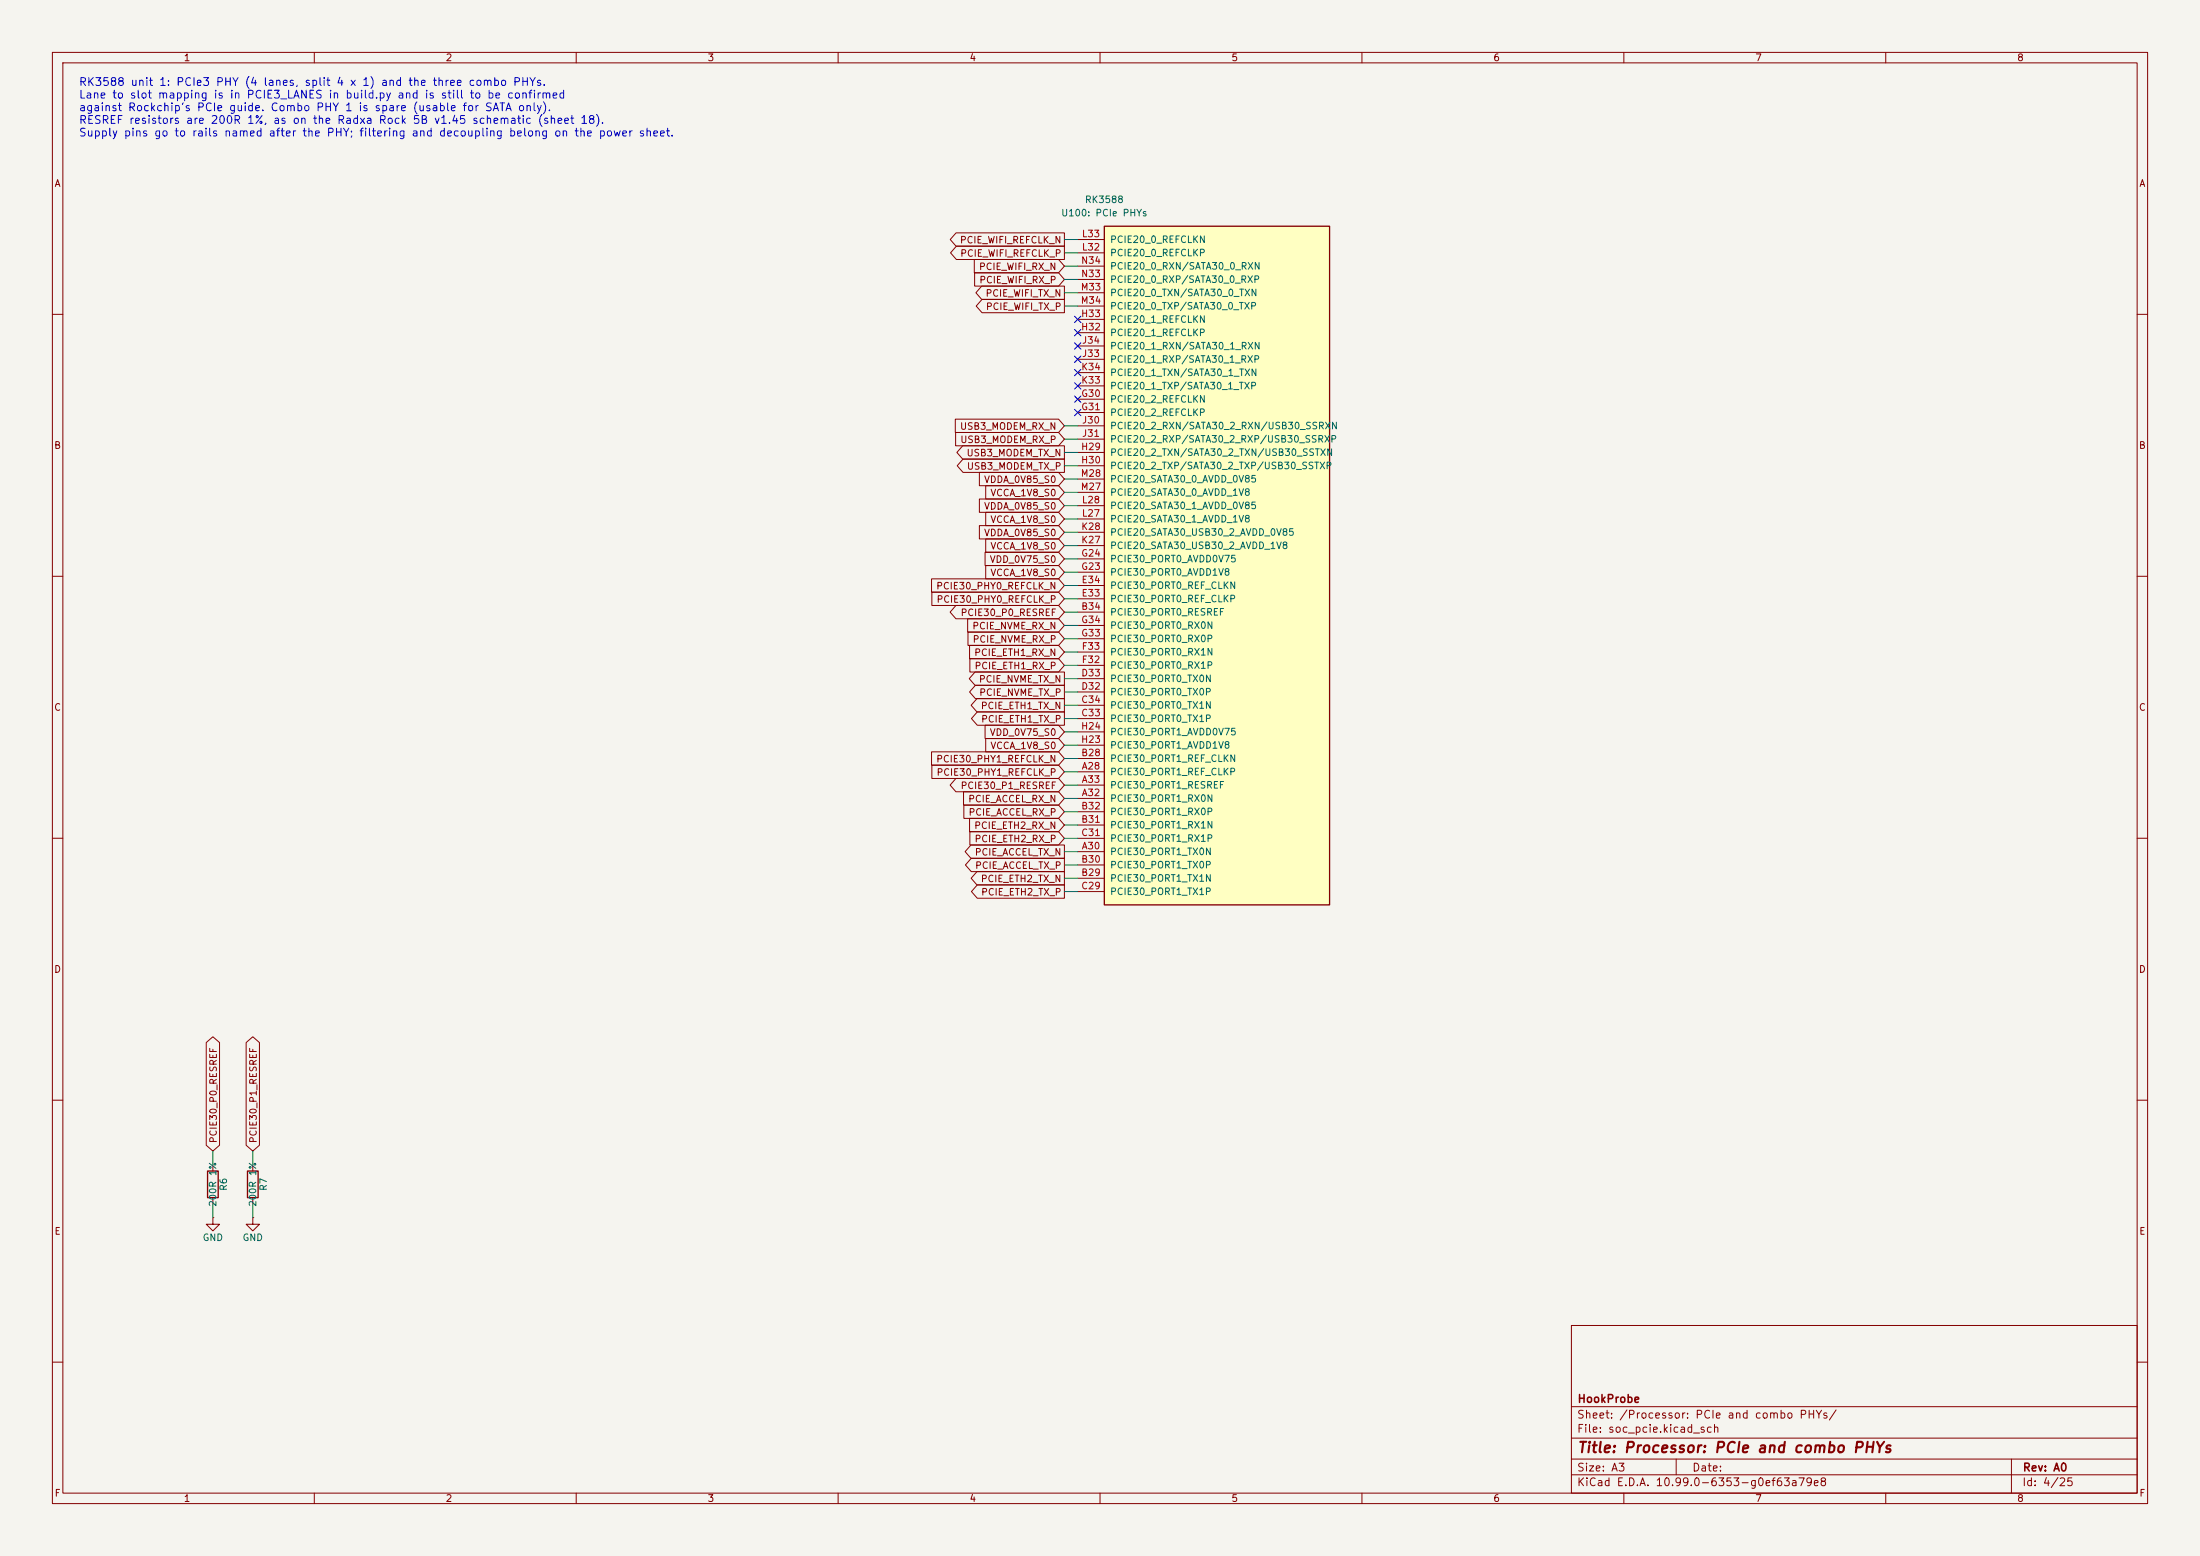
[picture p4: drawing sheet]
<svg xmlns="http://www.w3.org/2000/svg" width="420mm" height="297mm" viewBox="0 0 420 297" stroke-linecap="round" stroke-linejoin="round" font-family="sans-serif">
<path d="M0 0h420v297h-420z" fill="#f5f4ef" stroke="#f5f4ef" stroke-width=".19"/>
<g fill="none" stroke="#840000" stroke-width=".19">
<path d="M10 10h400v277h-400zM12 12h396v273h-396zM60 10v2M110 10v2M160 10v2M210 10v2M260 10v2M310 10v2M360 10v2M10 60h2M408 60h2M10 110h2"/>
<path d="M408 110h2M10 160h2M408 160h2M10 210h2M408 210h2M48.3 232.4v1.3h1.2l-1.2 1.2-1.3-1.2h1.3M48.3 232.4h.1M300 253h108v32h-108zM10 260h2M300 278.5h108M300 274.5h108M300 268.5h108"/>
<path d="M320 278.5v3M384 278.5v6.5M408 260h2M60 285v2M110 285v2M160 285v2M210 285v2M260 285v2M300 281.5h108M310 285v2M360 285v2"/>
</g>
<path d="M210.8 43.2h43v129.5h-43z" fill="#ffffc2"/>
<path d="M210.8 43.2h43v129.5h-43zM39.6 223.5h2.1v5.1h-2.1zM47.2 223.5h2.1v5.1h-2.1z" fill="none" stroke="#840000" stroke-width=".25"/>
<g fill="none" stroke="#840000" stroke-width=".19">
<path d="M182.5 44.4h20.7v2.6h-20.7l-1.1-1.3zM182.6 47h20.6v2.5h-20.6l-1.1-1.2zM186 49.5h16.1l1.1 1.3-1.1 1.3h-16.1zM186.1 52.1h16l1.1 1.2-1.1 1.3h-16zM187.4 54.6h15.8v2.6h-15.8l-1.1-1.3zM187.5 57.1h15.7v2.6h-15.7l-1.1-1.3zM205.7 48.3h5.1M205.7 45.7h5.1M205.7 55.9h5.1M205.7 58.4h5.1M205.7 53.3h5.1M205.7 50.8h5.1"/>
<path d="M205.7 76.2h5.1M205.7 78.7h5.1M205.7 63.5h5.1M205.7 61h5.1M205.7 68.6h5.1M205.7 66h5.1M205.7 73.7h5.1M205.7 71.1h5.1M182.4 80h19.7l1.1 1.3-1.1 1.3h-19.7zM182.4 82.5h19.7l1.1 1.3-1.1 1.3h-19.7zM183.8 85.1h19.4v2.5h-19.4l-1.1-1.2zM183.8 87.6h19.4v2.6h-19.4l-1.1-1.3z"/>
<path d="M187 90.2h15.1l1.1 1.2-1.1 1.3h-15.1zM187 95.2h15.1l1.1 1.3-1.1 1.3h-15.1zM188.2 92.7h13.9l1.1 1.3-1.1 1.3h-13.9zM188.2 97.8h13.9l1.1 1.3-1.1 1.2h-13.9zM205.7 86.4h5.1M205.7 88.9h5.1M205.7 81.3h5.1M205.7 83.8h5.1M205.7 99.1h5.1M205.7 96.5h5.1M205.7 94h5.1M205.7 91.4h5.1"/>
<path d="M177.8 110.5h24.3l1.1 1.3-1.1 1.2h-24.3zM177.9 113h24.2l1.1 1.3-1.1 1.3h-24.2zM182.5 115.6h19.6l1.1 1.2-1.1 1.3h-19.6l-1.1-1.3zM184.7 118.1h17.4l1.1 1.3-1.1 1.3h-17.4zM187 100.3h15.1l1.1 1.3-1.1 1.3h-15.1zM188.1 105.4h14l1.1 1.3-1.1 1.3h-14zM188.2 102.9h13.9l1.1 1.2-1.1 1.3h-13.9zM188.2 107.9h13.9l1.1 1.3-1.1 1.3h-13.9zM205.7 116.8h5.1M205.7 114.3h5.1M205.7 111.8h5.1M205.7 109.2h5.1"/>
<path d="M205.7 106.7h5.1M205.7 119.4h5.1M205.7 104.1h5.1M205.7 101.6h5.1M184.8 120.6h17.3l1.1 1.3-1.1 1.3h-17.3zM185.1 123.2h17l1.1 1.3-1.1 1.2h-17zM185.2 125.7h16.9l1.1 1.3-1.1 1.3h-16.9zM186.1 128.3h17.1v2.5h-17.1l-1.1-1.3zM186.2 130.8h17v2.6h-17l-1.1-1.3zM186.5 133.3h16.7v2.6h-16.7l-1.1-1.3zM186.6 135.9h16.6v2.5h-16.6l-1.1-1.2zM188.1 138.4h14l1.1 1.3-1.1 1.3h-14z"/>
<path d="M205.7 137.2h5.1M205.7 134.6h5.1M205.7 132.1h5.1M205.7 129.5h5.1M205.7 127h5.1M205.7 124.5h5.1M205.7 121.9h5.1M205.7 139.7h5.1M177.8 143.5h24.3l1.1 1.3-1.1 1.3h-24.3zM177.9 146h24.2l1.1 1.3-1.1 1.3h-24.2zM182.5 148.6h19.6l1.1 1.3-1.1 1.2h-19.6l-1.1-1.2zM183.9 151.1h18.2l1.1 1.3-1.1 1.3h-18.2z"/>
<path d="M184 153.7h18.1l1.1 1.2-1.1 1.3h-18.1zM185.1 156.2h17l1.1 1.3-1.1 1.3h-17zM185.2 158.7h16.9l1.1 1.3-1.1 1.3h-16.9zM188.2 141h13.9l1.1 1.2-1.1 1.3h-13.9zM205.7 147.3h5.1M205.7 152.4h5.1M205.7 149.9h5.1M205.7 144.8h5.1M205.7 157.5h5.1M205.7 154.9h5.1M205.7 142.2h5.1M185.4 161.3h17.8v2.5h-17.8l-1.2-1.2z"/>
<path d="M185.4 163.8h17.8v2.6h-17.8l-1.1-1.3zM186.5 166.4h16.7v2.5h-16.7l-1.1-1.3zM186.6 168.9h16.6v2.6h-16.6l-1.1-1.3zM205.7 162.6h5.1M205.7 167.6h5.1M205.7 165.1h5.1M205.7 170.2h5.1M205.7 160h5.1M39.4 199l1.2-1.1 1.3 1.1v19.6l-1.3 1.1-1.2-1.1zM47 199l1.3-1.1 1.2 1.1v19.6l-1.2 1.1-1.3-1.1zM40.6 232.4v1.3h1.3l-1.3 1.2-1.2-1.2h1.2M40.6 232.4h.1"/>
<path d="M40.6 222.2v1.3M40.6 228.6v1.3M48.3 222.2v1.3M48.3 228.6v1.3"/>
</g>
<g fill="none" stroke="#009600" stroke-width=".19">
<path d="M203.2 45.7h2.5M203.2 48.3h2.5M203.2 50.8h2.5M203.2 53.3h2.5M203.2 55.9h2.5M203.2 58.4h2.5M203.2 99.1h2.5M203.2 96.5h2.5M203.2 94h2.5M203.2 91.4h2.5M203.2 88.9h2.5M203.2 86.4h2.5"/>
<path d="M203.2 83.8h2.5M203.2 81.3h2.5M203.2 111.8h2.5M203.2 109.2h2.5M203.2 106.7h2.5M203.2 104.1h2.5M203.2 116.8h2.5M203.2 119.4h2.5M203.2 101.6h2.5M203.2 114.3h2.5M203.2 121.9h2.5M203.2 124.5h2.5"/>
<path d="M203.2 127h2.5M203.2 129.5h2.5M203.2 132.1h2.5M203.2 134.6h2.5M203.2 137.2h2.5M203.2 139.7h2.5M203.2 142.2h2.5M203.2 144.8h2.5M203.2 147.3h2.5M203.2 149.9h2.5M203.2 152.4h2.5M203.2 154.9h2.5"/>
<path d="M203.2 157.5h2.5M203.2 170.2h2.5M203.2 160h2.5M203.2 162.6h2.5M203.2 165.1h2.5M203.2 167.6h2.5M40.6 219.7v2.5M48.3 219.7v2.5M40.6 229.9v2.5M48.3 229.9v2.5"/>
</g>
<g fill="none" stroke="#000084" stroke-width=".19">
<path d="M205.1 60.4l1.2 1.2M205.1 62.9l1.2 1.2M205.1 65.4l1.2 1.2M205.1 68l1.2 1.2M205.1 70.5l1.2 1.2M205.1 73.1l1.2 1.2M205.1 75.6l1.2 1.2M205.1 78.1l1.2 1.2M206.3 60.4l-1.2 1.2M206.3 62.9l-1.2 1.2M206.3 65.4l-1.2 1.2M206.3 68l-1.2 1.2"/>
<path d="M206.3 70.5l-1.2 1.2M206.3 73.1l-1.2 1.2M206.3 75.6l-1.2 1.2M206.3 78.1l-1.2 1.2"/>
</g>
<text font-size="2" fill="#840000" x="301" y="277.8">Title: Processor: PCIe and combo PHYs</text>
<g font-size="1.5" fill="#0000c2">
<text x="15" y="16.8">RK3588 unit 1: PCIe3 PHY (4 lanes, split 4 x 1) and the three combo PHYs.</text>
<text x="15" y="19.2">Lane to slot mapping is in PCIE3_LANES in build.py and is still to be confirmed</text>
<text x="15" y="21.6">against Rockchip's PCIe guide. Combo PHY 1 is spare (usable for SATA only).</text>
<text x="15" y="24">RESREF resistors are 200R 1%, as on the Radxa Rock 5B v1.45 schematic (sheet 18).</text>
<text x="15" y="26.4">Supply pins go to rails named after the PHY; filtering and decoupling belong on the power sheet.</text>
</g>
<g font-size="1.5" fill="#840000">
<text x="301" y="268.1">HookProbe</text>
<text x="300.9" y="273.8">File: soc_pcie.kicad_sch</text>
<text x="300.9" y="271.1">Sheet: /Processor: PCIe and combo PHYs/</text>
<text x="300.9" y="281.2">Size: A3</text>
<text x="322.9" y="281.2">Date:</text>
<text x="386" y="281.2">Rev: A0</text>
<text x="300.9" y="284">KiCad E.D.A. 10.99.0-6353-g0ef63a79e8</text>
<text x="385.9" y="284">Id: 4/25</text>
</g>
<g font-size="1.3" fill="#840000">
<text x="35" y="12">1</text>
<text x="85" y="12">2</text>
<text x="135" y="12">3</text>
<text x="185" y="12">4</text>
<text x="235" y="12">5</text>
<text x="285" y="12">6</text>
<text x="335" y="12">7</text>
<text x="385" y="12">8</text>
<text x="10.3" y="36">A</text>
<text x="408.3" y="36">A</text>
<text x="183.1" y="46.8">PCIE_WIFI_REFCLK_N</text>
<text x="183.2" y="49.3">PCIE_WIFI_REFCLK_P</text>
<text x="186.8" y="51.9">PCIE_WIFI_RX_N</text>
<text x="186.8" y="54.4">PCIE_WIFI_RX_P</text>
<text x="188" y="56.9">PCIE_WIFI_TX_N</text>
<text x="188.1" y="59.5">PCIE_WIFI_TX_P</text>
<text x="183.2" y="82.3">USB3_MODEM_RX_N</text>
<text x="10.2" y="86">B</text>
<text x="183.2" y="84.9">USB3_MODEM_RX_P</text>
<text x="184.4" y="87.4">USB3_MODEM_TX_N</text>
<text x="184.5" y="90">USB3_MODEM_TX_P</text>
<text x="408.2" y="86">B</text>
<text x="187.8" y="92.5">VDDA_0V85_S0</text>
<text x="189" y="95">VCCA_1V8_S0</text>
<text x="187.8" y="97.6">VDDA_0V85_S0</text>
<text x="189" y="100.1">VCCA_1V8_S0</text>
<text x="187.8" y="102.7">VDDA_0V85_S0</text>
<text x="188.8" y="107.7">VDD_0V75_S0</text>
<text x="189" y="105.2">VCCA_1V8_S0</text>
<text x="178.6" y="112.8">PCIE30_PHY0_REFCLK_N</text>
<text x="189" y="110.3">VCCA_1V8_S0</text>
<text x="178.7" y="115.4">PCIE30_PHY0_REFCLK_P</text>
<text x="183.3" y="117.9">PCIE30_P0_RESREF</text>
<text x="185.5" y="120.4">PCIE_NVME_RX_N</text>
<text x="185.6" y="123">PCIE_NVME_RX_P</text>
<text x="185.9" y="125.5">PCIE_ETH1_RX_N</text>
<text x="185.9" y="128.1">PCIE_ETH1_RX_P</text>
<text x="186.8" y="130.6">PCIE_NVME_TX_N</text>
<text x="10.2" y="136">C</text>
<text x="186.8" y="133.1">PCIE_NVME_TX_P</text>
<text x="187.1" y="135.7">PCIE_ETH1_TX_N</text>
<text x="408.2" y="136">C</text>
<text x="187.2" y="138.2">PCIE_ETH1_TX_P</text>
<text x="188.8" y="140.8">VDD_0V75_S0</text>
<text x="189" y="143.3">VCCA_1V8_S0</text>
<text x="178.6" y="145.8">PCIE30_PHY1_REFCLK_N</text>
<text x="178.7" y="148.4">PCIE30_PHY1_REFCLK_P</text>
<text x="183.3" y="150.9">PCIE30_P1_RESREF</text>
<text x="184.7" y="153.5">PCIE_ACCEL_RX_N</text>
<text x="184.8" y="156">PCIE_ACCEL_RX_P</text>
<text x="185.9" y="158.5">PCIE_ETH2_RX_N</text>
<text x="185.9" y="161.1">PCIE_ETH2_RX_P</text>
<text x="186" y="163.6">PCIE_ACCEL_TX_N</text>
<text x="186" y="166.2">PCIE_ACCEL_TX_P</text>
<text x="187.1" y="168.7">PCIE_ETH2_TX_N</text>
<text x="187.2" y="171.2">PCIE_ETH2_TX_P</text>
<text x="10.2" y="186">D</text>
<text x="408.2" y="186">D</text>
<text x="41.7" y="218.3" transform="rotate(-90 41.7 218.3)">PCIE30_P0_RESREF</text>
<text x="49.3" y="218.3" transform="rotate(-90 49.3 218.3)">PCIE30_P1_RESREF</text>
<text x="10.3" y="236">E</text>
<text x="408.3" y="236">E</text>
<text x="10.3" y="286">F</text>
<text x="35" y="287">1</text>
<text x="85" y="287">2</text>
<text x="135" y="287">3</text>
<text x="185" y="287">4</text>
<text x="235" y="287">5</text>
<text x="285" y="287">6</text>
<text x="335" y="287">7</text>
<text x="385" y="287">8</text>
<text x="408.3" y="286">F</text>
</g>
<g font-size="1.3" fill="#006464">
<text x="202.5" y="41.6">U100: PCIe PHYs</text>
<text x="207" y="39.1">RK3588</text>
<text x="211.8" y="46.7">PCIE20_0_REFCLKN</text>
<text x="211.8" y="49.2">PCIE20_0_REFCLKP</text>
<text x="211.8" y="51.8">PCIE20_0_RXN/SATA30_0_RXN</text>
<text x="211.8" y="56.8">PCIE20_0_TXN/SATA30_0_TXN</text>
<text x="211.8" y="59.4">PCIE20_0_TXP/SATA30_0_TXP</text>
<text x="211.8" y="54.3">PCIE20_0_RXP/SATA30_0_RXP</text>
<text x="211.8" y="64.5">PCIE20_1_REFCLKP</text>
<text x="211.8" y="61.9">PCIE20_1_REFCLKN</text>
<text x="211.8" y="69.5">PCIE20_1_RXP/SATA30_1_RXP</text>
<text x="211.8" y="67">PCIE20_1_RXN/SATA30_1_RXN</text>
<text x="211.8" y="77.2">PCIE20_2_REFCLKN</text>
<text x="211.8" y="74.6">PCIE20_1_TXP/SATA30_1_TXP</text>
<text x="211.8" y="72.1">PCIE20_1_TXN/SATA30_1_TXN</text>
<text x="211.8" y="79.7">PCIE20_2_REFCLKP</text>
<text x="211.8" y="82.2">PCIE20_2_RXN/SATA30_2_RXN/USB30_SSRXN</text>
<text x="211.8" y="87.3">PCIE20_2_TXN/SATA30_2_TXN/USB30_SSTXN</text>
<text x="211.8" y="89.9">PCIE20_2_TXP/SATA30_2_TXP/USB30_SSTXP</text>
<text x="211.8" y="84.8">PCIE20_2_RXP/SATA30_2_RXP/USB30_SSRXP</text>
<text x="211.8" y="94.9">PCIE20_SATA30_0_AVDD_1V8</text>
<text x="211.8" y="92.4">PCIE20_SATA30_0_AVDD_0V85</text>
<text x="211.8" y="100">PCIE20_SATA30_1_AVDD_1V8</text>
<text x="211.8" y="97.5">PCIE20_SATA30_1_AVDD_0V85</text>
<text x="211.8" y="107.6">PCIE30_PORT0_AVDD0V75</text>
<text x="211.8" y="105.1">PCIE20_SATA30_USB30_2_AVDD_1V8</text>
<text x="211.8" y="102.6">PCIE20_SATA30_USB30_2_AVDD_0V85</text>
<text x="211.8" y="112.7">PCIE30_PORT0_REF_CLKN</text>
<text x="211.8" y="110.2">PCIE30_PORT0_AVDD1V8</text>
<text x="211.8" y="117.8">PCIE30_PORT0_RESREF</text>
<text x="211.8" y="115.3">PCIE30_PORT0_REF_CLKP</text>
<text x="211.8" y="125.4">PCIE30_PORT0_RX1N</text>
<text x="211.8" y="122.9">PCIE30_PORT0_RX0P</text>
<text x="211.8" y="120.3">PCIE30_PORT0_RX0N</text>
<text x="211.8" y="130.5">PCIE30_PORT0_TX0N</text>
<text x="211.8" y="128">PCIE30_PORT0_RX1P</text>
<text x="211.8" y="135.6">PCIE30_PORT0_TX1N</text>
<text x="211.8" y="133">PCIE30_PORT0_TX0P</text>
<text x="211.8" y="138.1">PCIE30_PORT0_TX1P</text>
<text x="211.8" y="143.2">PCIE30_PORT1_AVDD1V8</text>
<text x="211.8" y="140.7">PCIE30_PORT1_AVDD0V75</text>
<text x="211.8" y="148.3">PCIE30_PORT1_REF_CLKP</text>
<text x="211.8" y="145.7">PCIE30_PORT1_REF_CLKN</text>
<text x="211.8" y="153.4">PCIE30_PORT1_RX0N</text>
<text x="211.8" y="150.8">PCIE30_PORT1_RESREF</text>
<text x="211.8" y="155.9">PCIE30_PORT1_RX0P</text>
<text x="211.8" y="158.4">PCIE30_PORT1_RX1N</text>
<text x="211.8" y="161">PCIE30_PORT1_RX1P</text>
<text x="211.8" y="163.5">PCIE30_PORT1_TX0N</text>
<text x="211.8" y="166.1">PCIE30_PORT1_TX0P</text>
<text x="211.8" y="168.6">PCIE30_PORT1_TX1N</text>
<text x="211.8" y="171.1">PCIE30_PORT1_TX1P</text>
<text x="43.6" y="227.4" transform="rotate(-90 43.6 227.4)">R6</text>
<text x="51.3" y="227.4" transform="rotate(-90 51.3 227.4)">R7</text>
<text x="41.6" y="230.5" transform="rotate(-90 41.6 230.5)">200R 1%</text>
<text x="49.2" y="230.5" transform="rotate(-90 49.2 230.5)">200R 1%</text>
<text x="38.6" y="237.2">GND</text>
<text x="46.2" y="237.2">GND</text>
</g>
<g font-size="1.3" fill="#a90000">
<text x="206.4" y="45.6">L33</text>
<text x="206.3" y="53.2">N33</text>
<text x="206.3" y="50.7">N34</text>
<text x="206.4" y="48.1">L32</text>
<text x="206.2" y="55.7">M33</text>
<text x="206.2" y="58.3">M34</text>
<text x="206.3" y="63.4">H32</text>
<text x="206.3" y="60.8">H33</text>
<text x="206.5" y="65.9">J34</text>
<text x="206.3" y="71">K34</text>
<text x="206.5" y="68.4">J33</text>
<text x="206.3" y="76.1">G30</text>
<text x="206.3" y="73.5">K33</text>
<text x="206.3" y="78.6">G31</text>
<text x="206.5" y="81.1">J30</text>
<text x="206.5" y="83.7">J31</text>
<text x="206.3" y="86.2">H29</text>
<text x="206.3" y="88.8">H30</text>
<text x="206.2" y="93.8">M27</text>
<text x="206.2" y="91.3">M28</text>
<text x="206.3" y="101.5">K28</text>
<text x="206.4" y="98.9">L27</text>
<text x="206.4" y="96.4">L28</text>
<text x="206.3" y="106.5">G24</text>
<text x="206.3" y="104">K27</text>
<text x="206.3" y="109.1">G23</text>
<text x="206.4" y="111.6">E34</text>
<text x="206.3" y="116.7">B34</text>
<text x="206.3" y="119.2">G34</text>
<text x="206.4" y="114.2">E33</text>
<text x="206.3" y="121.8">G33</text>
<text x="206.4" y="124.3">F33</text>
<text x="206.3" y="131.9">D32</text>
<text x="206.3" y="129.4">D33</text>
<text x="206.4" y="126.9">F32</text>
<text x="206.3" y="137">C33</text>
<text x="206.3" y="134.5">C34</text>
<text x="206.3" y="142.1">H23</text>
<text x="206.3" y="139.6">H24</text>
<text x="206.3" y="144.6">B28</text>
<text x="206.4" y="147.2">A28</text>
<text x="206.4" y="149.7">A33</text>
<text x="206.3" y="154.8">B32</text>
<text x="206.4" y="152.3">A32</text>
<text x="206.3" y="157.3">B31</text>
<text x="206.3" y="159.9">C31</text>
<text x="206.3" y="167.5">B29</text>
<text x="206.3" y="165">B30</text>
<text x="206.4" y="162.4">A30</text>
<text x="206.3" y="170">C29</text>
</g>
</svg>
